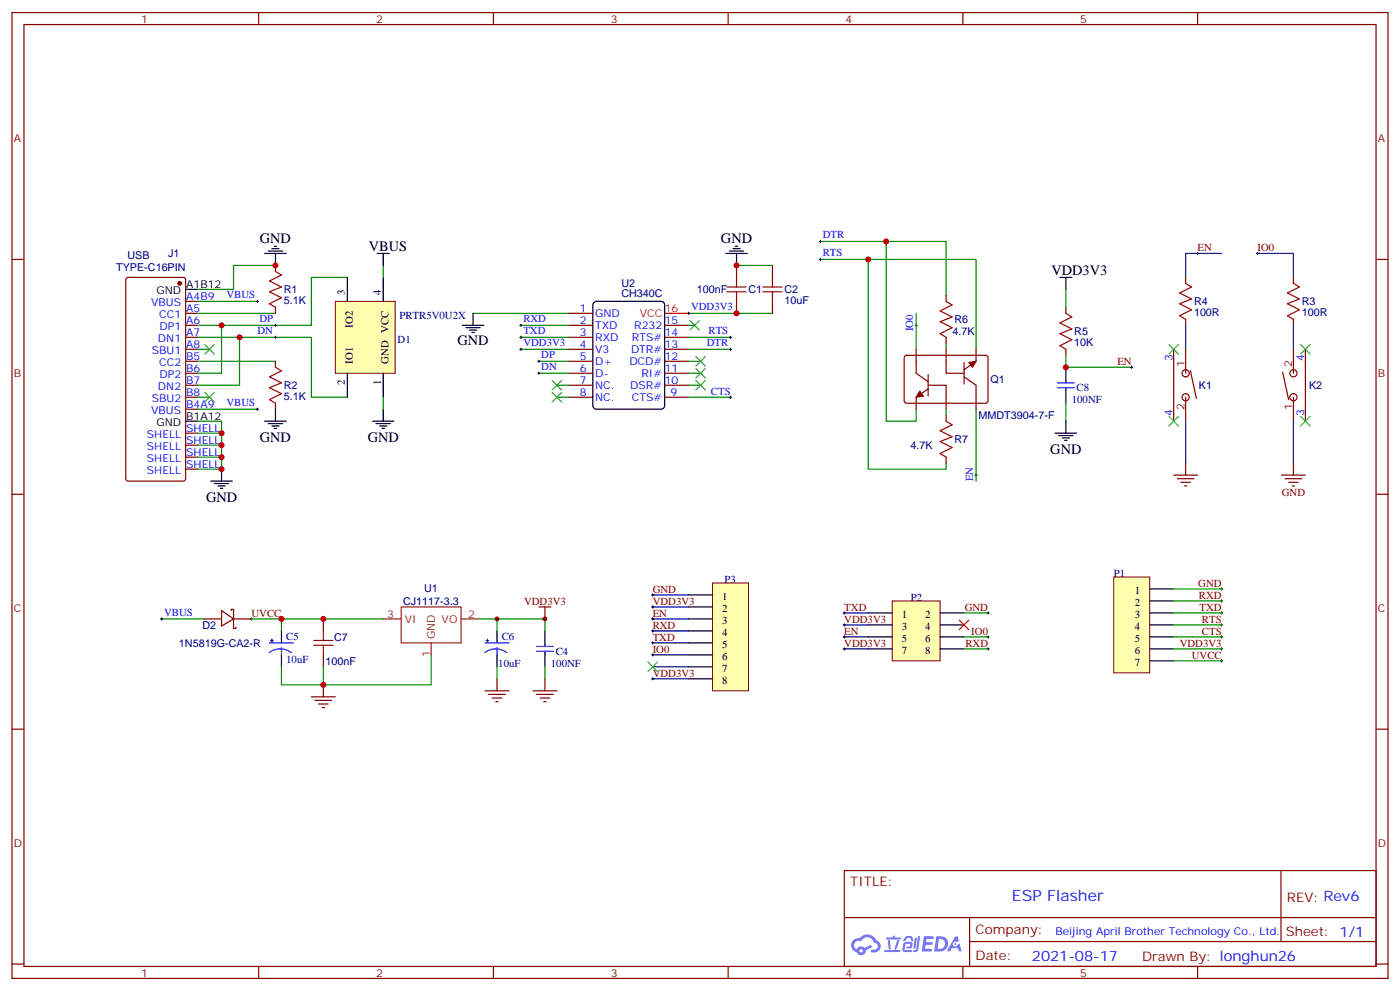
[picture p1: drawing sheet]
<svg xmlns="http://www.w3.org/2000/svg" width="412mm" height="292mm" viewBox="0 0 412 292" stroke-linecap="round" stroke-linejoin="round" font-family="sans-serif">
<g fill="none" stroke="#870000" stroke-width=".35">
<path d="M3.5 3.7h405.4v284.3h-405.4zM7.1 7.2h398.2v277.3h-398.2zM76.2 3.7v3.5M145.3 3.7v3.5M214.5 3.7v3.5M283.6 3.7v3.5M352.8 3.7v3.5M3.5 76.4h3.6M405.3 76.4h3.6M3.5 145.5h3.6M405.3 145.5h3.6M3.5 214.7h3.6"/>
<path d="M405.3 214.7h3.6M248.7 256.3h156.6v28.2h-156.6zM377.3 256.3v20.9M248.7 270.1h156.5M285.6 277.2h119.6M285.6 270.1v14.2M3.5 283.8h3.6M76.2 284.5v3.5M145.3 284.5v3.5M214.5 284.5v3.5M283.6 284.5v3.5M352.8 284.5v3.5"/>
<path d="M405.3 283.8h3.6"/>
</g>
<g fill="#5487ff">
<path d="M272.1 275.6h2.6l.3 .2-.1 .6h-2l-.1 1h1.6l.4 .4-.4 .3h-1.7l-.2 1.2 1.8 .1 .3 .3-.2 .4h-2.9z"/>
<path d="M281.4 275.7h.7l.4 1.3-.7 .3a.74 .74 0 0 0-1.1 .3 .74 .74 0 0 0 .5 1.1 .74 .74 0 0 0 .9-.7l.5-.3 .7 2.4h-.9l-.2-1h-1.9l-.5 1h-.9z"/>
<path d="M269.5 276.1h.6l-.4 2.9a.31 .31 0 0 1-.3 .3 .31 .31 0 0 1-.3-.3z"/>
<path d="M270.4 275.6h.6l-.5 4a.89 .89 0 0 1-.7 .7 .89 .89 0 0 1-.9-.3l1-.5z"/>
<path d="M266.8 275.8l.6-.2 1.2 .1 .5 1.3-.6 .1-.4-.9-1 .1a.95 .95 0 0 1-1 .8l-.1-.2z"/>
<path d="M266.4 277.5l1.8-.2a1.04 1.04 0 0 1 .6 1.1 1.04 1.04 0 0 1-.8 .9h-.7a.29 .29 0 0 1-.3-.4 .29 .29 0 0 1 .3-.2h.7l.2-.8h-1.4l-.4 1.7 1.9 .1a.29 .29 0 0 1 .3 .3 .29 .29 0 0 1-.3 .3h-2l-.4-.3 .2-2.1z"/>
<path d="M260.5 279.7h4.4a.3 .3 0 0 1 .3 .3 .3 .3 0 0 1-.3 .3h-4.3z"/>
<path d="M264.3 276.8h.6l-.5 1.6a1.02 1.02 0 0 1-.7 1.2l-.2-.3z"/>
<path d="M261.5 276.8h.6l.3 2.4-.3 .3-.3-.2z"/>
<path d="M261.1 276h1.9l.2-.5h.5l-.1 .5h1.5a.29 .29 0 0 1 .3 .3 .29 .29 0 0 1-.3 .3h-3.9z"/>
<path d="M275.8 275.6l-.6 4.5h1.4a2.27 2.27 0 0 0 2.7-2.3 2.27 2.27 0 0 0-2.7-2.2zM276.6 276.4a1.5 1.5 0 0 1 1.8 1.6 1.5 1.5 0 0 1-1.9 1.3h-.3z"/>
<path d="M251.4 276.8a2.09 2.09 0 0 0 1 3.5 1.37 1.37 0 0 0 1.5 .9 1.37 1.37 0 0 0 1.1-1.4l2-1-.5-.7-1.8 1a1.4 1.4 0 0 0-2.3 .4 1.32 1.32 0 0 1-.6-1.9 1.32 1.32 0 0 1 1.9-.4 2.02 2.02 0 0 1 2-1.3 2.02 2.02 0 0 1 1.8 1.6 1.09 1.09 0 0 1 1.1 1.4 1.09 1.09 0 0 1-1.6 .7 .41 .41 0 0 0-.5 .3 .41 .41 0 0 0 .4 .5 1.89 1.89 0 0 0 2.4-1.2 1.89 1.89 0 0 0-1.2-2.4 2.98 2.98 0 0 0-5-.6l-1 .1zM253.2 279.9a.52 .52 0 0 1 1 0 .52 .52 0 0 1-1 0z"/>
<circle cx="281.4" cy="277.9" r=".28"/>
</g>
<g fill="none" stroke="#870000" stroke-width=".35">
<path d="M81.1 78.1v1.8M217 78.1v3.6M227.5 78.1v3.6M37.3 81.9l.4-.2h16.3l.6 .4 .1 58.8-.5 .7h-16.5l-.6-.4-.1-58.8zM54.7 88.7h3.5M54.7 92.3h3.5M54.7 95.8h3.5M54.7 99.3h3.5M81.1 90.5v1.8M167.6 92.3h7M167.6 95.8h7M167.6 99.3h7"/>
<path d="M195.8 95.8h7M195.8 99.3h7M217 88.7v3.6M227.5 88.7v3.6M54.7 102.8h3.5M54.7 106.4h3.5M54.7 109.9h3.5M54.7 113.4h3.5M54.7 116.9h3.5M81.1 106.4v1.7M81.1 118.7v1.8M167.6 102.8h7"/>
<path d="M167.6 106.4h7M167.6 109.9h7M167.6 113.4h7M167.6 116.9h7M195.8 102.8h7M195.8 106.4h7M195.8 109.9h7M195.8 113.4h7M195.8 116.9h7M54.7 120.5h3.5M54.7 127.5h3.5M54.7 131.1h3.5"/>
<path d="M54.7 134.6h3.5M54.7 138.1h3.5"/>
</g>
<circle cx="52.9" cy="83.4" r=".53" fill="#870000" stroke="#870000" stroke-width=".35"/>
<g fill="none" stroke="#000" stroke-width=".35">
<path d="M78 74.6h6.3M79 73.9h4.3M80.1 73.2h2.1M80.8 72.5h.7M81.1 74.6v3.5M213.8 74.6h6.3M214.8 73.9h4.3M215.9 73.2h2.1M216.6 72.5h.7M217 74.6v3.5M54.7 85.2h3.5M136.2 95.8h6.3"/>
<path d="M137.2 96.5h4.3M138.3 97.2h2.1M139 97.9h.7M139.3 92.3v3.5M174.9 89.2l.8-.5h19l.9 .5 .2 .6v29.6l-.5 .9-.6 .2h-19l-.9-.5-.2-.6v-29.6zM54.7 124h3.5M65.3 138.1v3.5M78 124h6.3M79 124.7h4.3M80.1 125.4h2.1M80.8 126.1h.7M81.1 120.5v3.5"/>
<path d="M62.1 141.6h6.3M63.1 142.3h4.3M64.2 143.1h2.1M64.9 143.8h.7"/>
</g>
<path d="M195.8 92.3h7" fill="none" stroke="#f00" stroke-width=".35"/>
<g fill="none" stroke="#008700" stroke-width=".35">
<path d="M81.1 78.1h-12.3v7.1h-10.6M217 78.1h10.5M58.2 99.3h12.4v14.1h-12.4M58.2 95.8h7.1v14.1h-7.1M58.2 92.3h22.9M58.2 88.7h17.6M70.6 99.3h21.1v17.6h10.6M102.3 81.7h-10.6v14.1h-26.4M139.3 92.3h28.3M153.5 95.8h14.1M153.5 99.3h14.1M202.8 92.3h24.7"/>
<path d="M58.2 102.8h3.5M58.2 106.4h22.9M58.2 116.9h3.5M153.5 102.8h14.1M158.7 106.4h8.9M158.7 109.9h8.9M164 116.9h3.6M164 113.4h3.6M58.2 127.5h7.1v10.6h-7.1M58.2 124h7.1v3.5M58.2 120.5h17.6M58.2 131.1h7.1"/>
<path d="M58.2 134.6h7.1"/>
</g>
<path d="M81.1 79.9l1.8 1.1-3.5 1.7 3.5 1.8-3.5 1.4 3.5 1.8-3.5 1.7 1.7 1.1M214.1 85.9h5.7M214.1 84.5h5.7M217 81.7v2.8M217 85.9v2.8M224.7 85.9h5.7M224.7 84.5h5.7M227.5 81.7v2.8M227.5 85.9v2.8M81.1 108.1l1.8 1.1-3.5 1.7 3.5 1.8-3.5 1.4 3.5 1.8-3.5 1.8 1.7 1" fill="none" stroke="#a10000" stroke-width=".35"/>
<g fill="none" stroke="#000" stroke-width=".29">
<path d="M75.5 88.7h.7M75.8 88.4v.7M80.8 95.8h.7M80.8 99.3h.7M81.1 95.4v.7M81.1 99v.7M153.1 95.8h.7M153.1 99.3h.7M153.5 95.4v.7M153.5 99v.7M202.5 92.3h.7M202.8 91.9v.7"/>
<path d="M158.4 106.4h.7M158.4 109.9h.7M158.7 106v.7M158.7 109.5v.7M75.5 120.5h.7M75.8 120.1v.7"/>
</g>
<path d="M60.3 101.4l2.8 2.8M60.3 115.5l2.8 2.9M63.1 101.4l-2.8 2.8M63.1 115.5l-2.8 2.9M162.6 112l2.9 2.8M165.5 112l-2.9 2.8" fill="none" stroke="#3c3" stroke-width=".35"/>
<path d="M98.8 88.7h17.6v21.2h-17.6z" fill="#ffffb0" stroke="#800000" stroke-width=".29"/>
<g fill="none" stroke="#000" stroke-width=".35">
<path d="M111.1 74.6h3.6M112.9 74.6v3.5M102.3 81.7v7M112.9 81.7v7M102.3 109.9v7M112.9 109.9v7M109.7 124h6.4M110.8 124.7h4.2M111.8 125.4h2.1M112.5 126.1h.7M112.9 120.5v3.5M82.9 185.7v3.6"/>
<path d="M82.9 192.8v3.5M146.4 185.7v3.6M146.4 192.8v3.5M160.5 185.7v4.6M160.5 191.7v4.6"/>
</g>
<g fill="none" stroke="#008700" stroke-width=".35">
<path d="M112.9 78.1v3.6M241.7 71.1h19.4v52.9h8.8v-3.5M241.7 76.4h14.1v61.7h22.9v-1.8M255.8 76.4h31.7v26.4M261.1 71.1h17.6v15.9M202.8 99.3h12.4M269.9 92.3v10.5M112.9 116.9v3.6M202.8 102.8h12.4M278.7 101.1v1.7M287.5 120.5v21.1M47.6 182.2h12.4"/>
<path d="M74.1 182.2h8.8v3.5M82.9 196.3v5.3h12.3M82.9 182.2h30M95.2 196.3v5.3M127 192.8v8.8h-31.8M141.1 182.2h19.4v3.5M146.4 182.2v3.5M146.4 196.3v3.5M160.5 196.3v3.5"/>
</g>
<g fill="none" stroke="#870000" stroke-width=".35">
<path d="M266.6 104.8l.5-.2 23.5 .1 .4 .6v13l-.7 .4-23.5-.1-.5-.6v-12.7zM269.9 102.8v7.1l3.5 2.5M273.4 113.4h5.3v7.1M273.4 114.5l-3.5 2.4v3.6M273.4 110.2v6.4M278.7 102.8v7.1h5.3M284 110.9l3.5 2.5v7.1M284 106.7v6.4M287.5 102.8v3.6l-3.5 2.4M65.3 179.7l3.5 2.5-3.5 2.1zM68.1 179.7v-.3h.7v5.6h.7v-.3M60 182.2h5.3"/>
<path d="M68.8 182.2h5.3M95.2 182.2v3.5M95.2 192.8v3.5"/>
</g>
<path d="M79.3 192.1a5.3 5.3 0 0 1 6.5 0M79.4 189.3h7M82.9 190.7v2.1M142.8 192.1a5.3 5.3 0 0 1 6.5 0M142.9 189.3h7M146.4 190.7v2.1M158 191.7h5M158 190.3h5M160.5 189.6v.7M160.5 191.7v.7" fill="none" stroke="#00f" stroke-width=".35"/>
<g fill="#000080" stroke="#000080" stroke-width=".29">
<path d="M79.7 188.6h.7z"/>
<path d="M80.1 188.2v.7z"/>
<path d="M143.2 188.6h.7z"/>
<path d="M143.6 188.2v.7z"/>
</g>
<g fill="none" stroke="#800000" stroke-width=".35">
<path d="M158.7 178.7h3.6M160.5 178.7v3.5M146.4 199.8v3.6M160.5 199.8v3.6M91.7 205.1h7.1M92.8 206.2h4.9M93.8 207.3h2.9M94.9 208.3h.7M95.2 201.6v3.5M142.9 203.4h7M143.9 204.4h5M145 205.5h2.8"/>
<path d="M146 206.6h.8M157 203.4h7M158 204.4h5M159.1 205.5h2.8M160.2 206.6h.7"/>
</g>
<g fill="none" stroke="#000" stroke-width=".29">
<path d="M241.3 71.1h.7M241.3 76.4h.7M241.7 70.7v.7M241.7 76v.7M214.8 99.3h.7M215.2 99v.7M269.5 95.8h.7M269.9 95.4v.7M214.8 102.8h.7M215.2 102.5v.7M287.2 139.9h.7M287.5 139.5v.7"/>
<path d="M47.3 182.2h.7M47.6 181.9v.7M73.7 182.2h.7M74.1 181.9v.7"/>
</g>
<g fill="#870000" stroke="#870000" stroke-width=".35">
<path d="M270.9 115.2l1.1 1.4-2.1 .3z"/>
<path d="M285.4 106.7l2.1-.3-1 1.7z"/>
</g>
<path d="M92.4 190h5.7M92.4 188.6h5.7M95.2 185.7v2.9M95.2 190v2.8" fill="none" stroke="#a10000" stroke-width=".35"/>
<path d="M262.8 176.9h14.1v17.7h-14.1z" fill="#ffffb0" stroke="#800000" stroke-width=".29"/>
<path d="M255.8 180.4h7M255.8 184h7M255.8 187.5h7M255.8 191h7M276.9 180.4h7.1M276.9 184h7.1M276.9 187.5h7.1M276.9 191h7.1" fill="none" stroke="#000" stroke-width=".35"/>
<path d="M209.9 171.6h10.6v31.8h-10.6z" fill="#ffffb0" stroke="#800000" stroke-width=".29"/>
<g fill="none" stroke="#000" stroke-width=".35">
<path d="M312.2 81.7h3.5M314 81.7v3.5M314 108.1v4.6M314 114.1v4.6M310.8 127.5h6.3M311.9 128.2h4.2M312.9 128.9h2.1M313.6 129.6h.7M314 124v3.5M202.8 175.2h7.1M202.8 178.7h7.1M202.8 182.2h7.1"/>
<path d="M202.8 185.7h7.1M202.8 189.3h7.1M202.8 192.8h7.1M202.8 196.3h7.1M202.8 199.8h7.1"/>
</g>
<g fill="none" stroke="#000080" stroke-width=".35">
<path d="M359.8 74.6h-10.6v7.1M370.4 74.6h10.6v7.1M349.2 95.8v7M381 95.8v7M349.2 124v12.3M381 124v12.3M192.3 178.7h10.5M192.3 175.2h10.5M192.3 199.8h10.5M192.3 196.3h10.5M192.3 192.8h10.5M192.3 189.3h10.5"/>
<path d="M192.3 185.7h10.5M192.3 182.2h10.5M248.7 191h7.1M248.7 187.5h7.1M248.7 184h7.1M248.7 180.4h7.1"/>
</g>
<g fill="none" stroke="#000" stroke-width=".29">
<path d="M352.4 74.6h.7M352.8 74.3v.7M370.1 74.6h.7M370.4 74.3v.7M333 108.1h.7M333.4 107.8v.7M191.9 178.7h.7M191.9 175.2h.7M192.3 174.8v.7M192.3 178.3v.7M191.9 185.7h.7M191.9 189.3h.7"/>
<path d="M191.9 199.8h.7M191.9 192.8h.7M191.9 182.2h.7M192.3 181.9v.7M192.3 185.4v.7M192.3 188.9v.7M192.3 192.4v.7M192.3 199.5v.7M248.4 191h.7M248.4 187.5h.7M248.4 184h.7M248.4 180.4h.7"/>
<path d="M248.7 180.1v.7M248.7 183.6v.7M248.7 187.1v.8M248.7 190.7v.7M290.7 191h.7M290.7 187.5h.7M290.7 180.4h.7M291 180.1v.7M291 187.1v.8M291 190.7v.7"/>
</g>
<path d="M282.6 182.6l2.8 2.8M285.4 182.6l-2.8 2.8" fill="none" stroke="#f00" stroke-width=".35"/>
<path d="M345.7 139.9h7.1M349.2 136.3v3.6M377.5 139.9h7M381 136.3v3.6M346.8 140.9h4.9M347.8 142h2.9M348.9 143.1h.7M378.5 140.9h5M379.6 142h2.8M380.6 143.1h.8" fill="none" stroke="#800000" stroke-width=".35"/>
<path d="M190.9 194.9l2.8 2.8M193.7 194.9l-2.8 2.8" fill="none" stroke="#3c3" stroke-width=".35"/>
<path d="M314 85.2v5.3M314 104.6v3.5h19.4M314 118.7v5.3M284 187.5h7M284 180.4h7M284 191h7" fill="none" stroke="#008700" stroke-width=".35"/>
<path d="M314 92.3l1.7 1-3.5 1.8 3.5 1.7-3.5 1.4 3.5 1.8-3.5 1.8 1.8 1" fill="none" stroke="#a10000" stroke-width=".35"/>
<path d="M314 90.5v1.8M314 102.8v1.8" fill="none" stroke="#870000" stroke-width=".35"/>
<path d="M311.5 114.1h4.9M311.5 112.7h4.9M314 112v.7M314 114.1v.7" fill="none" stroke="#00f" stroke-width=".35"/>
<path d="M328.1 169.9h10.6v28.2h-10.6z" fill="#ffffb0" stroke="#800000" stroke-width=".29"/>
<path d="M338.7 173.4h7M338.7 176.9h7M338.7 180.4h7M338.7 184h7M338.7 187.5h7M338.7 191h7M338.7 194.6h7" fill="none" stroke="#000" stroke-width=".35"/>
<g fill="none" stroke="#000" stroke-width=".29">
<path d="M153.1 102.8h.7M153.5 102.5v.7M214.8 116.9h.7M215.2 116.6v.7M359.5 176.9h.7M359.5 173.4h.7M359.8 173v.7M359.8 176.6v.7M359.5 194.6h.7M359.5 184h.7M359.5 180.4h.7M359.5 191h.7"/>
<path d="M359.5 187.5h.7M359.8 180.1v.7M359.8 183.6v.7M359.8 187.1v.8M359.8 190.7v.7M359.8 194.2v.7"/>
</g>
<g fill="none" stroke="#008700" stroke-width=".35">
<path d="M202.8 95.8h1.8M202.8 116.9h12.4M202.8 109.9h3.6M202.8 106.4h3.6M202.8 113.4h3.6M278.7 120.5v1.7M345.7 176.9h14.1M345.7 173.4h14.1M345.7 194.6h14.1M345.7 191h14.1M345.7 187.5h14.1M345.7 184h14.1"/>
<path d="M345.7 180.4h14.1"/>
</g>
<g fill="none" stroke="#3c3" stroke-width=".35">
<path d="M203.2 94.4l2.8 2.8M206 94.4l-2.8 2.8M162.6 115.5l2.9 2.9M165.5 115.5l-2.9 2.9M205 112l2.8 2.8M205 108.5l2.8 2.8M205 105l2.8 2.8M207.8 112l-2.8 2.8M207.8 108.5l-2.8 2.8M207.8 105l-2.8 2.8M344.3 101.4l2.8 2.8M347.1 101.4l-2.8 2.8"/>
<path d="M383.1 101.4l2.8 2.8M385.9 101.4l-2.8 2.8M344.3 122.6l2.8 2.8M347.1 122.6l-2.8 2.8M383.1 122.6l2.8 2.8M385.9 122.6l-2.8 2.8"/>
</g>
<g fill="none" stroke="#870000" stroke-width=".35">
<path d="M278.7 87v1.7M278.7 99.3v1.8M349.2 81.7v1.7M349.2 94v1.8M381 81.7v1.7M381 94v1.8M345.7 102.8v21.2M349.2 118a1.06 1.06 0 0 1-.9-1.5 1.06 1.06 0 0 1 1.7-.3 1.06 1.06 0 0 1-.4 1.7l-.4 .1M349.2 110.9a1.06 1.06 0 0 1-.9-1.4 1.06 1.06 0 0 1 1.7-.3 1.06 1.06 0 0 1-.4 1.7h-.4M349.2 102.8v7.1M349.2 116.9v7.1M350.7 109.2l1.7 8.1"/>
<path d="M377.8 109.5l1.8 8.2M381 102.8v7.1M381 116.9v7.1M384.5 102.8v21.2M278.7 122.2v1.8M278.7 134.6v1.7"/>
<circle cx="381" cy="116.9" r="1.06"/>
<circle cx="381" cy="109.9" r="1.06"/>
</g>
<path d="M278.7 88.7l1.8 1.1-3.6 1.7 3.6 1.8-3.6 1.4 3.6 1.8-3.6 1.7 1.8 1.1M349.2 83.4l1.8 1.1-3.5 1.8 3.5 1.7-3.5 1.4 3.5 1.8-3.5 1.8 1.7 1M381 83.4l1.8 1.1-3.6 1.8 3.6 1.7-3.6 1.4 3.6 1.8-3.6 1.8 1.8 1M278.7 124l1.8 1.1-3.6 1.7 3.6 1.8-3.6 1.4 3.6 1.8-3.6 1.7 1.8 1.1" fill="none" stroke="#a10000" stroke-width=".35"/>
<path d="M118.2 178.7h17.6v10.6h-17.6zM112.9 182.2h5.3M127 189.3v3.5M135.8 182.2h5.3" fill="none" stroke="#8c2424" stroke-width=".35"/>
<g fill="#c00">
<circle cx="217" cy="78.1" r=".88"/>
<circle cx="217" cy="92.3" r=".88"/>
<circle cx="65.3" cy="95.8" r=".88"/>
<circle cx="70.6" cy="99.3" r=".88"/>
<circle cx="65.3" cy="131.1" r=".88"/>
<circle cx="65.3" cy="134.6" r=".88"/>
<circle cx="65.3" cy="127.5" r=".88"/>
<circle cx="65.3" cy="138.1" r=".88"/>
<circle cx="81.1" cy="78.1" r=".88"/>
</g>
<g fill="#800000">
<circle cx="160.5" cy="182.2" r=".71"/>
<circle cx="146.4" cy="182.2" r=".71"/>
</g>
<g fill="#c00">
<circle cx="255.8" cy="76.4" r=".88"/>
<circle cx="261.1" cy="71.1" r=".88"/>
<circle cx="82.9" cy="182.2" r=".88"/>
<circle cx="95.3" cy="182.2" r=".88"/>
<circle cx="95.3" cy="201.6" r=".88"/>
<circle cx="314" cy="108.1" r=".88"/>
</g>
<text font-size="4.6" fill="#00f" x="298.1" y="265.1">ESP Flasher</text>
<g font-size="4.2">
<text x="76.6" y="71.4">GND</text>
<text x="212.4" y="71.4">GND</text>
<text x="108.7" y="73.9">VBUS</text>
<text x="309.7" y="81">VDD3V3</text>
<text x="134.8" y="101.4">GND</text>
<text x="76.6" y="130.1">GND</text>
<text x="108.3" y="130.1">GND</text>
<text x="309.4" y="133.6">GND</text>
<text x="60.7" y="147.7">GND</text>
</g>
<text font-size="4.2" fill="#00f" x="304" y="282.9">2021-08-17</text>
<g font-size="3.9" fill="#800">
<text x="250.5" y="260.9">TITLE:</text>
<text x="379.1" y="265.6">REV: Rev6</text>
<text x="287.4" y="275.1">Company:</text>
<text x="378.7" y="275.7">Sheet: 1/1</text>
<text x="287.4" y="282.8">Date:</text>
<text x="336.4" y="282.8">Drawn By: longhun26</text>
</g>
<g font-size="3.2" fill="#800">
<text x="41.6" y="6.7">1</text>
<text x="110.8" y="6.7">2</text>
<text x="179.9" y="6.7">3</text>
<text x="249.1" y="6.7">4</text>
<text x="318.2" y="6.7">5</text>
<text x="4.1" y="41.8">A</text>
<text x="405.9" y="41.8">A</text>
<text x="4.1" y="110.9">B</text>
<text x="348.9" y="108.1" transform="rotate(-90 348.9 108.1)">1</text>
<text x="380.6" y="108.1" transform="rotate(-90 380.6 108.1)">2</text>
<text x="405.9" y="110.9">B</text>
<text x="348.9" y="120.7" transform="rotate(-90 348.9 120.7)">2</text>
<text x="380.6" y="120.7" transform="rotate(-90 380.6 120.7)">1</text>
<text x="4.1" y="180.1">C</text>
<text x="405.9" y="180.1">C</text>
<text x="4.1" y="249.2">D</text>
<text x="405.9" y="249.2">D</text>
<text x="41.6" y="287.5">1</text>
<text x="110.8" y="287.5">2</text>
<text x="179.9" y="287.5">3</text>
<text x="249.1" y="287.5">4</text>
<text x="318.2" y="287.5">5</text>
</g>
<g font-size="3.2" fill="#00f">
<text x="242.4" y="70.2">DTR</text>
<text x="242.4" y="75.5">RTS</text>
<text x="54.9" y="88.4">A4B9</text>
<text x="66.7" y="87.8">VBUS</text>
<text x="44.5" y="90.1">VBUS</text>
<text x="46.9" y="93.7">CC1</text>
<text x="54.9" y="91.9">A5</text>
<text x="54.9" y="95.4">A6</text>
<text x="76.4" y="94.9">DP</text>
<text x="154.2" y="94.9">RXD</text>
<text x="170.8" y="95.4">2</text>
<text x="170.8" y="91.9">1</text>
<text x="175.3" y="93.3">GND</text>
<text x="195.8" y="95.4">15</text>
<text x="203.6" y="91.4">VDD3V3</text>
<text x="46.5" y="100.7">DN1</text>
<text x="47" y="97.2">DP1</text>
<text x="54.9" y="99">A7</text>
<text x="75.9" y="98.4">DN</text>
<text x="154.2" y="98.4">TXD</text>
<text x="154.2" y="102">VDD3V3</text>
<text x="170.8" y="99">3</text>
<text x="175.3" y="100.4">RXD</text>
<text x="175.3" y="96.8">TXD</text>
<text x="186.2" y="100.4">RTS#</text>
<text x="186.8" y="96.8">R232</text>
<text x="195.8" y="99">14</text>
<text x="208.2" y="102">DTR</text>
<text x="208.7" y="98.4">RTS</text>
<text x="269" y="97.5" transform="rotate(-90 269 97.5)">IO0</text>
<text x="44.7" y="104.2">SBU1</text>
<text x="46.9" y="107.8">CC2</text>
<text x="54.9" y="102.5">A8</text>
<text x="54.9" y="106">B5</text>
<text x="159.5" y="105.5">DP</text>
<text x="170.8" y="106">5</text>
<text x="170.8" y="102.5">4</text>
<text x="175.3" y="107.4">D+</text>
<text x="175.3" y="103.9">V3</text>
<text x="185.4" y="107.4">DCD#</text>
<text x="185.9" y="103.9">DTR#</text>
<text x="195.8" y="102.5">13</text>
<text x="195.8" y="106">12</text>
<text x="345.4" y="106.4" transform="rotate(-90 345.4 106.4)">3</text>
<text x="384.2" y="106.4" transform="rotate(-90 384.2 106.4)">4</text>
<text x="47" y="111.3">DP2</text>
<text x="54.9" y="109.5">B6</text>
<text x="54.9" y="113.1">B7</text>
<text x="159.5" y="109">DN</text>
<text x="170.8" y="113.1">7</text>
<text x="170.8" y="109.5">6</text>
<text x="175.3" y="110.9">D-</text>
<text x="188.9" y="110.9">RI#</text>
<text x="195.8" y="109.5">11</text>
<text x="195.8" y="113.1">10</text>
<text x="44.7" y="118.4">SBU2</text>
<text x="46.5" y="114.8">DN2</text>
<text x="54.9" y="116.6">B8</text>
<text x="66.7" y="119.6">VBUS</text>
<text x="170.8" y="116.6">8</text>
<text x="175.3" y="118">NC.</text>
<text x="175.3" y="114.5">NC.</text>
<text x="185.7" y="114.5">DSR#</text>
<text x="186.1" y="118">CTS#</text>
<text x="197.6" y="116.6">9</text>
<text x="209.4" y="116.3">CTS</text>
<text x="44.5" y="121.9">VBUS</text>
<text x="54.9" y="120.1">B4A9</text>
<text x="345.4" y="122.5" transform="rotate(-90 345.4 122.5)">4</text>
<text x="384.2" y="122.5" transform="rotate(-90 384.2 122.5)">3</text>
<text x="43.3" y="128.9">SHELL</text>
<text x="54.9" y="127.2">SHELL</text>
<text x="54.9" y="130.7">SHELL</text>
<text x="43.3" y="132.5">SHELL</text>
<text x="43.3" y="136">SHELL</text>
<text x="54.9" y="134.2">SHELL</text>
<text x="54.9" y="137.8">SHELL</text>
<text x="43.3" y="139.5">SHELL</text>
<text x="286.6" y="141.6" transform="rotate(-90 286.6 141.6)">EN</text>
<text x="48.3" y="181.3">VBUS</text>
<text x="310.9" y="275.1">Beijing April Brother Technology Co., Ltd.</text>
</g>
<g font-size="3.2" fill="#000080">
<text x="37.6" y="76.4">USB</text>
<text x="49.5" y="75.8">J1</text>
<text x="34.2" y="79.9">TYPE-C16PIN</text>
<text x="83.6" y="89.5">5.1K</text>
<text x="83.6" y="86.3">R1</text>
<text x="183" y="87.5">CH340C</text>
<text x="183" y="84.4">U2</text>
<text x="205.2" y="86.3">100nF</text>
<text x="220.5" y="86.3">C1</text>
<text x="231.1" y="89.5">10uF</text>
<text x="231.1" y="86.3">C2</text>
<text x="351.7" y="89.9">R4</text>
<text x="383.5" y="89.9">R3</text>
<text x="117.7" y="94">PRTR5V0U2X</text>
<text x="281.2" y="95.2">R6</text>
<text x="351.7" y="93.1">100R</text>
<text x="383.5" y="93.1">100R</text>
<text x="117.1" y="101">D1</text>
<text x="280.6" y="98.7">4.7K</text>
<text x="316.4" y="101.9">10K</text>
<text x="316.4" y="98.7">R5</text>
<text x="291.7" y="112.8">Q1</text>
<text x="83.6" y="117.8">5.1K</text>
<text x="83.6" y="114.6">R2</text>
<text x="315.7" y="118.7">100NF</text>
<text x="317.1" y="115.2">C8</text>
<text x="353.1" y="114.6">K1</text>
<text x="385.6" y="114.5">K2</text>
<text x="288.3" y="123.4">MMDT3904-7-F</text>
<text x="281.2" y="130.4">R7</text>
<text x="268.2" y="132.2">4.7K</text>
<text x="213.4" y="171.6">P3</text>
<text x="328.1" y="169.9">P1</text>
<text x="118.7" y="178">CJ1117-3.3</text>
<text x="124.9" y="174.3">U1</text>
<text x="268.3" y="176.9">P2</text>
<text x="59.6" y="185.1">D2</text>
<text x="52.7" y="190.4">1N5819G-CA2-R</text>
<text x="84.3" y="188.6">C5</text>
<text x="98.4" y="188.6">C7</text>
<text x="147.8" y="188.6">C6</text>
<text x="84.3" y="195.3">10uF</text>
<text x="95.9" y="195.7">100nF</text>
<text x="146.8" y="196.3">10uF</text>
<text x="162.3" y="196.3">100NF</text>
<text x="163.7" y="192.8">C4</text>
</g>
<g font-size="3.2" fill="#800000">
<text x="352.8" y="74">EN</text>
<text x="370.4" y="74">IO0</text>
<text x="329.2" y="107.5">EN</text>
<text x="377.6" y="145.9">GND</text>
<text x="353" y="172.8">GND</text>
<text x="154.4" y="178">VDD3V3</text>
<text x="192.3" y="178">VDD3V3</text>
<text x="192.3" y="174.5">GND</text>
<text x="248.7" y="179.8">TXD</text>
<text x="284.2" y="179.8">GND</text>
<text x="353.2" y="176.3">RXD</text>
<text x="353.3" y="179.8">TXD</text>
<text x="74.1" y="181.6">UVCC</text>
<text x="192.3" y="185.1">RXD</text>
<text x="192.3" y="181.6">EN</text>
<text x="248.7" y="183.3">VDD3V3</text>
<text x="354.1" y="183.3">RTS</text>
<text x="192.3" y="188.6">TXD</text>
<text x="248.7" y="190.4">VDD3V3</text>
<text x="248.7" y="186.9">EN</text>
<text x="284.4" y="190.4">RXD</text>
<text x="286.1" y="186.9">IO0</text>
<text x="347.5" y="190.4">VDD3V3</text>
<text x="354.1" y="186.9">CTS</text>
<text x="192.3" y="192.2">IO0</text>
<text x="351.1" y="193.9">UVCC</text>
<text x="192.3" y="199.2">VDD3V3</text>
</g>
<g font-size="3.2">
<text x="46.1" y="86.6">GND</text>
<text x="54.9" y="84.8">A1B12</text>
<text x="101.6" y="87" transform="rotate(-90 101.6 87)">3</text>
<text x="112.2" y="87" transform="rotate(-90 112.2 87)">4</text>
<text x="103.9" y="96.5" transform="rotate(-90 103.9 96.5)">IO2</text>
<text x="103.9" y="107.1" transform="rotate(-90 103.9 107.1)">IO1</text>
<text x="114.5" y="107.1" transform="rotate(-90 114.5 107.1)">GND VCC</text>
<text x="101.6" y="113.2" transform="rotate(-90 101.6 113.2)">2</text>
<text x="112.2" y="113.2" transform="rotate(-90 112.2 113.2)">1</text>
<text x="46.1" y="125.4">GND</text>
<text x="54.9" y="123.6">B1A12</text>
<text x="212.7" y="176.7">1</text>
<text x="334.3" y="175">1</text>
<text x="334.3" y="178.5">2</text>
<text x="212.7" y="180.3">2</text>
<text x="212.7" y="183.8">3</text>
<text x="265.6" y="182">1</text>
<text x="265.6" y="185.6">3</text>
<text x="272.5" y="182">2</text>
<text x="272.5" y="185.6">4</text>
<text x="334.3" y="182">3</text>
<text x="334.3" y="185.6">4</text>
<text x="212.7" y="187.3">4</text>
<text x="212.7" y="190.9">5</text>
<text x="265.6" y="189.1">5</text>
<text x="272.5" y="189.1">6</text>
<text x="334.3" y="189.1">5</text>
<text x="212.7" y="194.4">6</text>
<text x="212.7" y="197.9">7</text>
<text x="265.6" y="192.6">7</text>
<text x="272.5" y="192.6">8</text>
<text x="334.3" y="192.6">6</text>
<text x="334.3" y="196.1">7</text>
<text x="212.7" y="201.4">8</text>
</g>
<g font-size="3.2" fill="#f00">
<text x="188.5" y="93.3">VCC</text>
<text x="195.8" y="91.9">16</text>
</g>
<g font-size="3.2" fill="#8d2323">
<text x="114" y="181.9">3</text>
<text x="119.2" y="183.3">VI</text>
<text x="130.1" y="183.3">VO</text>
<text x="137.9" y="181.9">2</text>
<text x="128.1" y="188.2" transform="rotate(-90 128.1 188.2)">GND</text>
<text x="126.6" y="193.4" transform="rotate(-90 126.6 193.4)">1</text>
</g>
</svg>
